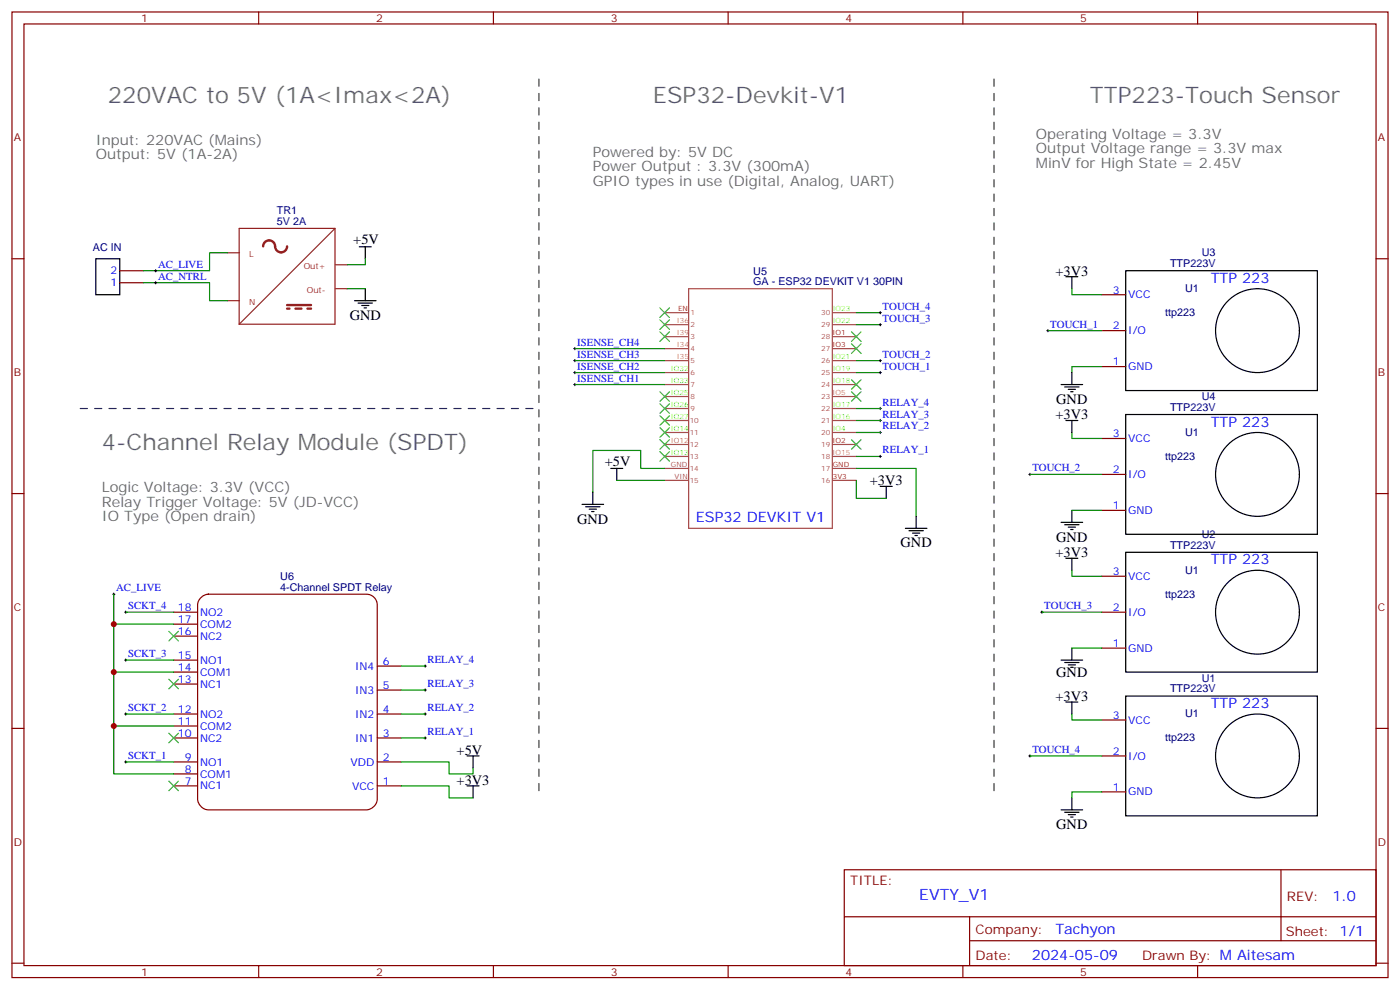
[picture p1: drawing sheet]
<svg xmlns="http://www.w3.org/2000/svg" width="412mm" height="292mm" viewBox="0 0 412 292" stroke-linecap="round" stroke-linejoin="round" font-family="sans-serif">
<g fill="none" stroke="#870000" stroke-width=".35">
<path d="M3.5 3.5h405.4v284.4h-405.4zM7.1 7.1h398.2v277.2h-398.2zM76.2 3.5v3.6M145.3 3.5v3.6M214.5 3.5v3.6M283.6 3.5v3.6M352.8 3.5v3.6M3.5 76.2h3.6M35.3 79.7h7M405.3 76.2h3.6M35.3 83.3h7M324.6 86.8h7"/>
<path d="M324.6 97.4h7M324.6 107.9h7M324.6 129.1h7M324.6 139.7h7M3.5 145.3h3.6M324.6 150.3h7M405.3 145.3h3.6M324.6 169.7h7M324.6 180.3h7M324.6 190.9h7M3.5 214.5h3.6M324.6 212h7"/>
<path d="M405.3 214.5h3.6M324.6 222.6h7M324.6 233.2h7M248.7 256.1h156.6v28.2h-156.6zM377.3 256.1v20.9M248.7 270h156.5M285.6 277h119.6M285.6 270v14.1M3.5 283.6h3.6M76.2 284.3v3.6M145.3 284.3v3.6M214.5 284.3v3.6"/>
<path d="M283.6 284.3v3.6M352.8 284.3v3.6M405.3 283.6h3.6"/>
</g>
<g fill="none" stroke="#000" stroke-width=".35">
<path d="M28.2 76.2h7.1v10.6h-7.1zM105.8 72.7h3.6M107.6 72.7v3.5M331.6 79.7h56.5v35.3h-56.5zM104.4 88.5h6.4M105.5 89.3h4.2M106.5 90h2.2M107.2 90.7h.7M107.6 85v3.5M331.6 122.1h56.5v35.2h-56.5zM331.6 162.6h56.5v35.3h-56.5zM331.6 205h56.5v35.2h-56.5z"/>
<circle cx="370.4" cy="97.4" r="12.3"/>
<circle cx="370.4" cy="139.7" r="12.3"/>
<circle cx="370.4" cy="180.3" r="12.3"/>
<circle cx="370.4" cy="222.6" r="12.3"/>
</g>
<g fill="none" stroke="#a64a4a" stroke-width=".35">
<path d="M195.8 99.1h6.9M195.8 95.6h6.9M195.8 92.1h6.9M202.8 85h42.4v70.6h-42.4zM245.3 99.1h6.9M245.3 95.6h6.9M245.3 92.1h6.9M195.8 116.8h6.9M195.8 113.2h6.9M195.8 109.7h6.9M195.8 106.2h6.9M195.8 102.7h6.9"/>
<path d="M245.3 116.8h6.9M245.3 113.2h6.9M245.3 109.7h6.9M245.3 106.2h6.9M245.3 102.7h6.9M195.8 137.9h6.9M195.8 134.4h6.9M195.8 130.9h6.9M195.8 127.4h6.9M195.8 123.8h6.9M195.8 120.3h6.9M245.3 137.9h6.9"/>
<path d="M245.3 134.4h6.9M245.3 130.9h6.9M245.3 127.4h6.9M245.3 123.8h6.9M245.3 120.3h6.9M195.8 141.5h6.9M245.3 141.5h6.9"/>
</g>
<path d="M67 74.4h3.6M98.7 67.3h-28.2v28.2M98.7 67.3v28.2h-28.2M98.7 67.3l-28.2 28.2M98.8 78h3.5M67 88.5h3.6M98.8 85h3.5" fill="none" stroke="#8c2424" stroke-width=".35"/>
<path d="M77.5 72.5a1.82 1.82 0 0 1 2.1-1.7 1.82 1.82 0 0 1 1.5 2.2 1.76 1.76 0 0 0 1.9 1.3 1.76 1.76 0 0 0 1.6-1.8M84.6 89.8h7M84.6 90.9h.7M87 90.9h1.8M90.6 90.9h1" fill="none" stroke="#8c2424" stroke-width=".71"/>
<path d="M67 74.4h-5.3v5.3h-19.4M107.6 76.2v1.8h-5.3M42.3 83.3h19.4v5.2h5.3M102.3 85h5.3" fill="none" stroke="#008700" stroke-width=".35"/>
<path d="M59 176.2a3.4 3.4 0 0 1 2.4-1.2h46.5a3.2 3.2 0 0 1 3.2 3.2v57.1a3.4 3.4 0 0 1-3.2 3.2h-46.5a3.4 3.4 0 0 1-3.2-3.2v-57.1l.1-.8z" fill="#fff" stroke="#870000" stroke-width=".35"/>
<g fill="none" stroke="#870000" stroke-width=".35">
<path d="M51.2 180.3h7M51.2 183.8h7M51.2 187.3h7M51.2 194.4h7M51.2 197.9h7M111.1 196.1h7.1M51.2 217.3h7M51.2 213.8h7M51.2 210.3h7M51.2 201.4h7M111.1 217.3h7.1M111.1 210.3h7.1"/>
<path d="M111.1 203.2h7.1M51.2 224.4h7M51.2 231.4h7M51.2 227.9h7M111.1 224.4h7.1M111.1 231.4h7.1"/>
</g>
<g fill="none" stroke="#000" stroke-width=".29">
<path d="M45.5 79.7h.7M45.9 79.4v.7M45.5 83.3h.7M45.9 82.9v.7M258.9 92.1h.7M258.9 95.6h.7M259.3 91.7v.7M259.3 95.2v.8M308.3 97.4h.7M308.7 97v.7M169 102.7h.7M169 106.2h.7"/>
<path d="M169 113.2h.7M169 109.7h.7M169.3 102.3v.7M169.3 105.8v.7M169.3 109.4v.7M169.3 112.9v.7M258.9 106.2h.7M258.9 109.7h.7M259.3 105.8v.7M259.3 109.4v.7M259.3 119.9v.7M258.9 134.4h.7"/>
<path d="M258.9 127.4h.7M258.9 123.8h.7M258.9 120.3h.7M259.3 123.5v.7M259.3 127v.7M259.3 134.1v.7M303 139.7h.7M303.4 139.3v.8M33.2 175h.7M33.5 174.6v.7M37 179.9v.7M306.9 179.9v.7"/>
<path d="M36.7 180.3h.7M36.7 194.4h.7M37 194v.7M124.9 196.1h.7M125.2 195.8v.7M306.6 180.3h.7M36.7 210.3h.7M37 209.9v.7M124.9 203.2h.7M124.9 217.3h.7M124.9 210.3h.7M125.2 202.8v.8"/>
<path d="M125.2 209.9v.7M125.2 217v.7M36.7 224.4h.7M37 224v.7M303 222.6h.7M303.4 222.3v.7"/>
</g>
<g fill="none" stroke="#000" stroke-width=".35">
<path d="M314 81.5h3.5M315.7 81.5v3.5M312.6 113.2h6.3M313.6 113.9h4.3M314.7 114.7h2.1M315.4 115.4h.7M315.7 109.7v3.5M179.9 137.9h3.5M181.7 137.9v3.6M314 123.8h3.5M315.7 123.8v3.6M171.4 148.5h6.4"/>
<path d="M172.5 149.2h4.2M173.6 149.9h2.1M174.3 150.6h.7M174.6 145v3.5M259.3 143.2h3.5M261.1 143.2v3.6M266.7 155.6h6.3M267.8 156.3h4.2M268.8 157h2.1M269.5 157.7h.7M269.9 152v3.6M312.6 153.8h6.3"/>
<path d="M313.6 154.5h4.3M314.7 155.2h2.1M315.4 155.9h.7M315.7 150.3v3.5M314 164.4h3.5M315.7 164.4v3.5M312.6 194.4h6.3M313.6 195.1h4.3M314.7 195.8h2.1M315.4 196.5h.7M315.7 190.9v3.5M314 206.7h3.5"/>
<path d="M315.7 206.7v3.6M137.6 231.4h3.5M137.6 222.6h3.5M139.3 222.6v3.5M139.3 231.4v3.6M312.6 238.5h6.3M313.6 239.2h4.3M314.7 239.9h2.1M315.7 235v3.5M315.4 240.6h.7"/>
</g>
<g fill="none" stroke="#008700" stroke-width=".35">
<path d="M252.2 92.1h7.1M252.2 95.6h7.1M308.7 97.4h15.9M315.7 85v1.8h8.9M169.3 102.7h26.5M169.3 106.2h26.5M169.3 113.2h26.5M169.3 109.7h26.5M252.2 106.2h7.1M252.2 109.7h7.1M324.6 107.9h-8.9v1.8M195.8 137.9h-7.1v-5.3h-14.1v12.4"/>
<path d="M252.2 137.9h17.7v14.1M252.2 134.4h7.1M252.2 127.4h7.1M252.2 123.8h7.1M252.2 120.3h7.1M303.4 139.7h21.2M315.7 127.4v1.7h8.9M181.7 141.5h14.1M252.2 141.5v5.3h8.9M315.7 150.3h8.9M33.5 175v8.8h17.7M315.7 167.9v1.8h8.9"/>
<path d="M33.5 183.8v14.1h17.7M33.5 197.9v15.9h17.7M37 180.3h14.2M37 194.4h14.2M118.2 196.1h7M306.9 180.3h17.7M315.7 190.9h8.9M33.5 213.8v14.1h17.7M37 210.3h14.2M118.2 203.2h7M118.2 217.3h7M118.2 210.3h7"/>
<path d="M315.7 210.3v1.7h8.9M37 224.4h14.2M118.2 231.4h14.1v3.6h7M118.2 224.4h14.1v3.5h7v-1.8M303.4 222.6h21.2M324.6 233.2h-8.9v1.8"/>
</g>
<g fill="none" stroke="#3c3" stroke-width=".35">
<path d="M194.4 90.7l2.8 2.8M194.4 94.2l2.8 2.8M194.4 97.7l2.8 2.8M197.2 90.7l-2.8 2.8M197.2 94.2l-2.8 2.8M197.2 97.7l-2.8 2.8M250.8 97.7l2.8 2.8M253.6 97.7l-2.8 2.8M194.4 115.4l2.8 2.8M194.4 118.9l2.8 2.8M197.2 115.4l-2.8 2.8M197.2 118.9l-2.8 2.8"/>
<path d="M250.8 101.2l2.8 2.9M250.8 111.8l2.8 2.9M250.8 115.4l2.8 2.8M253.6 101.2l-2.8 2.9M253.6 111.8l-2.8 2.9M253.6 115.4l-2.8 2.8M194.4 122.4l2.8 2.8M194.4 125.9l2.8 2.9M194.4 129.5l2.8 2.8M194.4 133l2.8 2.8M197.2 122.4l-2.8 2.8M197.2 125.9l-2.8 2.9"/>
<path d="M197.2 129.5l-2.8 2.8M197.2 133l-2.8 2.8M250.8 129.5l2.8 2.8M253.6 129.5l-2.8 2.8M49.7 185.9l2.9 2.8M52.6 185.9l-2.9 2.8M49.7 200l2.9 2.8M49.7 215.9l2.9 2.8M52.6 200l-2.9 2.8M52.6 215.9l-2.9 2.8M49.7 230l2.9 2.8M52.6 230l-2.9 2.8"/>
</g>
<path d="M158.7 23.3v209.9M292.8 23.3v209.9M157 120.3h-134.1" fill="none" stroke="#333" stroke-width=".35" stroke-dasharray="2.1 2.1"/>
<g fill="#c00">
<circle cx="33.5" cy="183.8" r=".88"/>
<circle cx="33.5" cy="197.9" r=".88"/>
<circle cx="33.5" cy="213.8" r=".88"/>
</g>
<g font-size="6.7" fill="#666">
<text x="31.7" y="30.3">220VAC to 5V (1A&lt;Imax&lt;2A)</text>
<text x="192.3" y="30.3">ESP32-Devkit-V1</text>
<text x="321" y="30.3">TTP223-Touch Sensor</text>
<text x="30" y="132.6">4-Channel Relay Module (SPDT)</text>
</g>
<text font-size="4.6" fill="#00f" x="270.8" y="265.1">EVTY_V1</text>
<g font-size="4.2" fill="#666">
<text x="305.2" y="40.9">Operating Voltage = 3.3V</text>
<text x="28.2" y="42.7">Input: 220VAC (Mains)</text>
<text x="28.2" y="46.9">Output: 5V (1A-2A)</text>
<text x="174.6" y="46.2">Powered by: 5V DC</text>
<text x="305.2" y="45.2">Output Voltage range = 3.3V max</text>
<text x="174.6" y="50.4">Power Output : 3.3V (300mA)</text>
<text x="305.2" y="49.4">MinV for High State = 2.45V</text>
<text x="174.6" y="54.7">GPIO types in use (Digital, Analog, UART)</text>
<text x="30" y="145">Logic Voltage: 3.3V (VCC)</text>
<text x="30" y="149.2">Relay Trigger Voltage: 5V (JD-VCC)</text>
<text x="30" y="153.5">IO Type (Open drain)</text>
</g>
<g font-size="4.2">
<text x="104.1" y="72">+5V</text>
<text x="310.9" y="81.2">+3V3</text>
<text x="103" y="94.2">GND</text>
<text x="311.1" y="118.9">GND</text>
<text x="310.9" y="123.5">+3V3</text>
<text x="178.2" y="137.2">+5V</text>
<text x="256.2" y="142.9">+3V3</text>
<text x="170" y="154.2">GND</text>
<text x="265.3" y="161.2">GND</text>
<text x="311.1" y="159.5">GND</text>
<text x="310.9" y="164.1">+3V3</text>
<text x="311.1" y="199.3">GND</text>
<text x="310.9" y="206.4">+3V3</text>
<text x="134.5" y="222.3">+5V</text>
<text x="134.5" y="231.1">+3V3</text>
<text x="311.1" y="244.1">GND</text>
</g>
<g font-size="4.2" fill="#00f">
<text x="356.6" y="83.3">TTP 223</text>
<text x="356.6" y="125.6">TTP 223</text>
<text x="205" y="153.8">ESP32 DEVKIT V1</text>
<text x="356.6" y="166.2">TTP 223</text>
<text x="356.6" y="208.5">TTP 223</text>
<text x="392.5" y="265.4">1.0</text>
<text x="310.9" y="274.9">Tachyon</text>
<text x="304" y="282.7">2024-05-09</text>
</g>
<g font-size="3.9" fill="#800">
<text x="250.5" y="260.7">TITLE:</text>
<text x="379.1" y="265.4">REV:</text>
<text x="287.4" y="274.9">Company:</text>
<text x="378.7" y="275.5">Sheet: 1/1</text>
<text x="287.4" y="282.6">Date:</text>
<text x="336.4" y="282.7">Drawn By: M Aitesam</text>
</g>
<g font-size="3.2" fill="#800">
<text x="41.6" y="6.5">1</text>
<text x="110.8" y="6.5">2</text>
<text x="179.9" y="6.5">3</text>
<text x="249.1" y="6.5">4</text>
<text x="318.2" y="6.5">5</text>
<text x="4.1" y="41.6">A</text>
<text x="405.9" y="41.6">A</text>
<text x="4.1" y="110.8">B</text>
<text x="405.9" y="110.8">B</text>
<text x="4.1" y="179.9">C</text>
<text x="405.9" y="179.9">C</text>
<text x="4.1" y="249.1">D</text>
<text x="405.9" y="249.1">D</text>
<text x="41.6" y="287.3">1</text>
<text x="110.8" y="287.3">2</text>
<text x="179.9" y="287.3">3</text>
<text x="249.1" y="287.3">4</text>
<text x="318.2" y="287.3">5</text>
</g>
<g font-size="3.2" fill="#000080">
<text x="81.6" y="63">TR1</text>
<text x="81.6" y="66.2">5V 2A</text>
<text x="27.4" y="73.8">AC IN</text>
<text x="354" y="75.5">U3</text>
<text x="221.9" y="84">GA - ESP32 DEVKIT V1 30PIN</text>
<text x="221.9" y="81">U5</text>
<text x="344.6" y="78.7">TTP223V</text>
<text x="349.1" y="86">U1</text>
<text x="343.2" y="93.1">ttp223</text>
<text x="354" y="117.8">U4</text>
<text x="344.6" y="121">TTP223V</text>
<text x="349.1" y="128.3">U1</text>
<text x="343.2" y="135.4">ttp223</text>
<text x="344.6" y="161.6">TTP223V</text>
<text x="354" y="158.4">U2</text>
<text x="82.6" y="173.9">4-Channel SPDT Relay</text>
<text x="82.6" y="170.7">U6</text>
<text x="349.1" y="168.9">U1</text>
<text x="343.2" y="176">ttp223</text>
<text x="344.6" y="203.9">TTP223V</text>
<text x="354" y="200.7">U1</text>
<text x="349.1" y="211.2">U1</text>
<text x="343.2" y="218.3">ttp223</text>
</g>
<g font-size="3.2" fill="#00f">
<text x="32.6" y="80.8">2</text>
<text x="46.6" y="78.8">AC_LIVE</text>
<text x="46.6" y="82.4">AC_NTRL</text>
<text x="32.6" y="84.3">1</text>
<text x="327.8" y="86.4">3</text>
<text x="332.3" y="87.8">VCC</text>
<text x="260" y="91.2">TOUCH_4</text>
<text x="260" y="94.7">TOUCH_3</text>
<text x="170" y="101.8">ISENSE_CH4</text>
<text x="309.4" y="96.5">TOUCH_1</text>
<text x="327.8" y="97">2</text>
<text x="332.3" y="98.4">I/O</text>
<text x="170" y="105.3">ISENSE_CH3</text>
<text x="260" y="105.3">TOUCH_2</text>
<text x="327.8" y="107.6">1</text>
<text x="170" y="112.4">ISENSE_CH1</text>
<text x="170" y="108.8">ISENSE_CH2</text>
<text x="260" y="108.8">TOUCH_1</text>
<text x="332.3" y="109">GND</text>
<text x="260" y="119.4">RELAY_4</text>
<text x="260" y="122.9">RELAY_3</text>
<text x="260" y="126.5">RELAY_2</text>
<text x="327.8" y="128.8">3</text>
<text x="332.3" y="130.2">VCC</text>
<text x="260" y="133.5">RELAY_1</text>
<text x="304.1" y="138.8">TOUCH_2</text>
<text x="327.8" y="139.3">2</text>
<text x="332.3" y="140.8">I/O</text>
<text x="327.8" y="149.9">1</text>
<text x="332.3" y="151.3">GND</text>
<text x="327.8" y="169.3">3</text>
<text x="332.3" y="170.7">VCC</text>
<text x="34.2" y="174.1">AC_LIVE</text>
<text x="37.7" y="179.4">SCKT_4</text>
<text x="52.4" y="179.9">18</text>
<text x="307.6" y="179.4">TOUCH_3</text>
<text x="327.8" y="179.9">2</text>
<text x="52.4" y="183.4">17</text>
<text x="58.9" y="181.3">NO2</text>
<text x="58.9" y="184.9">COM2</text>
<text x="332.3" y="181.3">I/O</text>
<text x="52.4" y="187">16</text>
<text x="58.9" y="188.4">NC2</text>
<text x="327.8" y="190.5">1</text>
<text x="332.3" y="191.9">GND</text>
<text x="37.7" y="193.5">SCKT_3</text>
<text x="52.4" y="194">15</text>
<text x="52.4" y="197.6">14</text>
<text x="58.9" y="195.4">NO1</text>
<text x="104.6" y="197.4">IN4</text>
<text x="112.8" y="196">6</text>
<text x="125.9" y="195.3">RELAY_4</text>
<text x="52.4" y="201.1">13</text>
<text x="58.9" y="199">COM1</text>
<text x="58.9" y="202.5">NC1</text>
<text x="112.8" y="203">5</text>
<text x="125.9" y="202.3">RELAY_3</text>
<text x="37.7" y="209.4">SCKT_2</text>
<text x="52.4" y="209.9">12</text>
<text x="104.6" y="204.4">IN3</text>
<text x="125.9" y="209.4">RELAY_2</text>
<text x="52.4" y="213.4">11</text>
<text x="58.9" y="214.8">COM2</text>
<text x="58.9" y="211.3">NO2</text>
<text x="104.6" y="211.5">IN2</text>
<text x="112.8" y="210.1">4</text>
<text x="327.8" y="211.7">3</text>
<text x="332.3" y="213.1">VCC</text>
<text x="52.4" y="217">10</text>
<text x="58.9" y="218.4">NC2</text>
<text x="104.6" y="218.5">IN1</text>
<text x="112.8" y="217.1">3</text>
<text x="125.9" y="216.4">RELAY_1</text>
<text x="304.1" y="221.7">TOUCH_4</text>
<text x="37.7" y="223.5">SCKT_1</text>
<text x="54.4" y="227.5">8</text>
<text x="54.4" y="224">9</text>
<text x="58.9" y="225.4">NO1</text>
<text x="103.3" y="225.6">VDD</text>
<text x="112.8" y="224.2">2</text>
<text x="327.8" y="222.3">2</text>
<text x="332.3" y="223.7">I/O</text>
<text x="54.4" y="231.1">7</text>
<text x="58.9" y="232.5">NC1</text>
<text x="58.9" y="229">COM1</text>
<text x="103.7" y="232.6">VCC</text>
<text x="112.8" y="231.2">1</text>
<text x="327.8" y="232.8">1</text>
<text x="332.3" y="234.2">GND</text>
</g>
<g font-size="2.5" fill="#8d2323">
<text x="73.4" y="75.6">L</text>
<text x="89.5" y="79.2">Out+</text>
<text x="73.4" y="89.7">N</text>
<text x="90.4" y="86.2">Out-</text>
</g>
<g font-size="2.1" fill="#f90">
<text x="199.4" y="95.2">I36</text>
<text x="199.4" y="98.8">I39</text>
<text x="199.4" y="105.8">I35</text>
<text x="199.4" y="102.3">I34</text>
<text x="245.2" y="116.4">IO5</text>
<text x="197.6" y="130.5">IO12</text>
<text x="245.3" y="134">IO15</text>
</g>
<g font-size="2.1" fill="#f00">
<text x="199.7" y="91.7">EN</text>
<text x="245.2" y="98.8">IO1</text>
<text x="245.2" y="102.3">IO3</text>
<text x="245.2" y="130.5">IO2</text>
<text x="245.3" y="137.6">GND</text>
<text x="245.3" y="141.1">3V3</text>
</g>
<g font-size="2.1" fill="#a54b4b">
<text x="203.4" y="92.8">1</text>
<text x="241.9" y="92.8">30</text>
<text x="203.4" y="99.8">3</text>
<text x="203.4" y="96.3">2</text>
<text x="241.9" y="99.8">28</text>
<text x="241.9" y="96.3">29</text>
<text x="203.4" y="106.9">5</text>
<text x="203.4" y="103.4">4</text>
<text x="241.9" y="106.9">26</text>
<text x="241.9" y="103.4">27</text>
<text x="203.4" y="114">7</text>
<text x="203.4" y="110.4">6</text>
<text x="241.9" y="114">24</text>
<text x="241.9" y="110.4">25</text>
<text x="203.4" y="117.5">8</text>
<text x="241.9" y="117.5">23</text>
<text x="203.2" y="124.5">10</text>
<text x="203.4" y="121">9</text>
<text x="241.9" y="124.5">21</text>
<text x="241.9" y="121">22</text>
<text x="203.2" y="131.6">12</text>
<text x="203.2" y="128.1">11</text>
<text x="241.9" y="131.6">19</text>
<text x="241.9" y="128.1">20</text>
<text x="197.6" y="137.6">GND</text>
<text x="203.2" y="135.1">13</text>
<text x="241.9" y="135.1">18</text>
<text x="198.7" y="141.1">VIN</text>
<text x="203.2" y="142.2">15</text>
<text x="203.2" y="138.7">14</text>
<text x="241.9" y="142.2">16</text>
<text x="241.9" y="138.7">17</text>
</g>
<g font-size="2.1" fill="#6f0">
<text x="245.3" y="95.2">IO22</text>
<text x="245.3" y="91.7">IO23</text>
<text x="245.3" y="105.8">IO21</text>
<text x="197.6" y="112.9">IO33</text>
<text x="197.6" y="109.3">IO32</text>
<text x="245.3" y="112.9">IO18</text>
<text x="245.3" y="109.3">IO19</text>
<text x="197.6" y="119.9">IO26</text>
<text x="197.6" y="116.4">IO25</text>
<text x="245.3" y="119.9">IO17</text>
<text x="197.6" y="123.5">IO27</text>
<text x="245.3" y="123.5">IO16</text>
<text x="197.6" y="127">IO14</text>
<text x="245.2" y="127">IO4</text>
<text x="197.6" y="134">IO13</text>
</g>
</svg>
